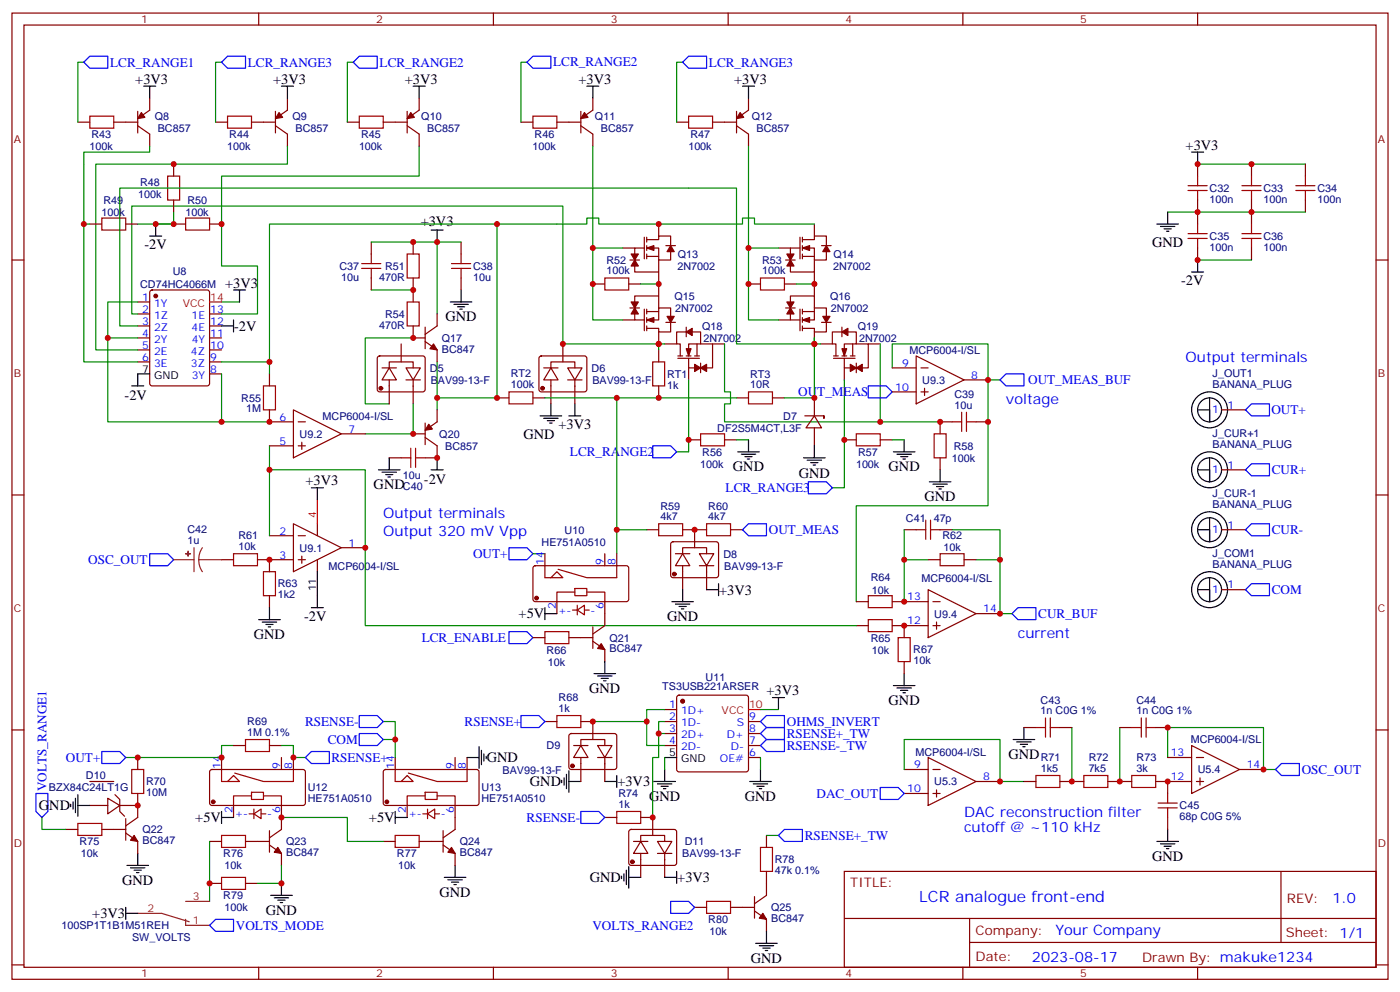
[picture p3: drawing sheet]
<svg xmlns="http://www.w3.org/2000/svg" width="412mm" height="292mm" viewBox="0 0 412 292" stroke-linecap="round" stroke-linejoin="round" font-family="sans-serif">
<g fill="none" stroke="#870000" stroke-width=".35">
<path d="M3.5 3.8h405.4v284.4h-405.4zM7.1 7.4h398.2v277.3h-398.2zM76.2 3.8v3.6M145.3 3.8v3.6M214.5 3.8v3.6M283.6 3.8v3.6M352.8 3.8v3.6M22.9 35.9h3.6M33.5 35.9h7.1M40.6 32.8v6.3M40.6 37l3.5 2.5v3.5M44.1 28.9v3.5l-3.5 2.5"/>
<path d="M63.5 35.9h3.5M74.1 35.9h7M81.1 32.8v6.3M81.1 37l3.6 2.5v3.5M84.7 28.9v3.5l-3.6 2.5M102.3 35.9h3.5M112.9 35.9h7M119.9 32.8v6.3M119.9 37l3.6 2.5v3.5M123.5 28.9v3.5l-3.6 2.5M153.5 35.9h3.5M164 35.9h7.1"/>
<path d="M171.1 32.8v6.3M171.1 37l3.5 2.5v3.5M174.6 28.9v3.5l-3.5 2.5M199.3 35.9h3.5M209.9 35.9h7.1M217 32.8v6.3M217 37l3.5 2.5v3.5M220.5 28.9v3.5l-3.5 2.5M51.2 48.3v3.5M51.2 58.9v3.5M352.8 48.3v3.5M352.8 58.9v7"/>
<path d="M368.7 48.3v3.5M368.7 58.9v7M384.5 48.3v3.5M384.5 58.9v3.5M3.5 76.5h3.6M26.5 65.9h3.5M37 65.9h3.6M51.2 65.9h3.5M61.7 65.9h3.6M109.4 71.2v3.6M121.7 71.2v3.6M135.8 71.2v3.6"/>
<path d="M183.4 73h3.6M185.6 76.5h2.8M189.8 73h-2.8v7h7v-3.5M189.8 69.8v6.4M190.5 70.5h3.5v-1h3.6v2.8M190.5 73h3.5v3.5h3.6v-3.5M190.5 69.8v1.4M190.5 72.3v1.4M190.5 74.8v1.4M190.5 75.5h3.5M194 65.9v3.6M196.1 72.3h2.9"/>
<path d="M229.3 73h3.5M231.4 76.5h2.8M235.7 73h-2.9v7h7.1v-3.5M235.7 69.8v6.4M236.4 70.5h3.5v-1h3.5v2.8M236.4 73h3.5v3.5h3.5v-3.5M236.4 69.8v1.4M236.4 72.3v1.4M236.4 74.8v1.4M236.4 75.5h3.5M239.9 65.9v3.6M242 72.3h2.8"/>
<path d="M352.8 73v3.5M368.7 73v3.5M405.3 76.5h3.6M40.6 99.4h3.5M40.6 88.9h3.5M40.6 92.4h3.5M40.6 95.9h3.5M44.3 85.5l.5-.2h16.2l.7 .5v27.1l-.4 .6-16.5 .1-.6-.5-.1-27.1zM61.7 99.4h3.6M61.7 92.4h3.6M61.7 95.9h3.6M109.4 81.8v3.5"/>
<path d="M121.7 81.8v7.1M121.7 95.9v3.5h3.5M125.2 96.3v6.3M128.8 92.4v3.5l-3.6 2.5M135.8 81.8v3.5M174.6 83.6h3.6M183.4 94.2h3.6M185.2 83.6h3.5M185.6 90.6h2.8M189.8 91v6.3M190.5 94.2h3.5v-3.6h3.6v3.6M190.5 91.7h3.5"/>
<path d="M190.5 91v1.4M190.5 93.5v1.4M190.5 95.9v1.4M194 90.6v-3.5h-7v7.1h2.8M194 80v7.1M194 97.7v3.5M196.1 94.9h2.9M197.6 94.9v2.8h-3.6v-1.1h-3.5M202.1 97.7h-2.8v3.5h1.1v3.5M202.1 96.3v2.8M202.8 97.7h3.6v3.5h-3.6v3.5M220.5 83.6h3.5"/>
<path d="M229.3 94.2h3.5M231.1 83.6h3.5M231.4 90.6h2.8M235.7 91v6.3M236.4 94.2h3.5v-3.6h3.5v3.6M236.4 91.7h3.5M236.4 91v1.4M236.4 93.5v1.4M236.4 95.9v1.4M239.9 90.6v-3.5h-7.1v7.1h2.9M239.9 80v7.1M239.9 97.7v3.5"/>
<path d="M242 94.9h2.8M243.4 94.9v2.8h-3.5v-1.1h-3.5M248 97.7h-2.8v3.5h1v3.5M248 96.3v2.8M248.7 97.7h3.5v3.5h-3.5v3.5M40.6 103h3.5M40.6 106.5h3.5M61.7 103h3.6M61.7 106.5h3.6M61.7 110h3.6M79.4 110v3.6M111.4 104.9l.4-.2h12.7l.5 .2 .2 .5v9.5l-.7 .4h-12.9l-.5-.7v-9.2z"/>
<path d="M114.7 108.3l2.1 3.5h-4.3zM114.7 108.3v-1.8h7v1.8M114.7 111.8v7.1M118.2 101.2v5.3M119.6 108.3h4.2l-2.1 3.5zM121.7 112v6.9M125.2 100.5l3.6 2.5v3.5M146.4 117.1h3.5M157 117.1h3.5M159 104.9l.5-.2h12.7l.5 .2 .2 .5-.1 9.5-.6 .4h-13l-.5-.7v-9.2zM162.3 108.3l2.1 3.5h-4.2zM162.3 108.3v-1.8h7v1.8"/>
<path d="M162.3 111.8v7.1M165.8 101.2v5.3M167.2 108.3h4.2l-2.1 3.5zM169.3 112v6.9M194 103v3.5M194 113.6v3.5M195.8 101.2h3.5M199.7 105.4h6.3M199.7 104.7h1.4M202.1 104.7h1.5M202.8 108.3v3.5M204.6 104.7h1.4"/>
<path d="M205.3 101.2v3.5M206.4 101.2h3.5v7.1h-7.1v-2.9M206.4 106.9v2.8M209.9 101.2h3.5M217 117.1h3.5M227.5 117.1h3.6M239.9 117.1v5.3M241.7 101.2h3.5M245.5 105.4h6.4M245.5 104.7h1.4M248 104.7h1.4M248.7 108.3v3.5"/>
<path d="M250.5 104.7h1.4M251.2 101.2v3.5M252.2 101.2h3.6v7.1h-7.1v-2.9M252.2 106.9v2.8M255.8 101.2h3.5M262.8 108.3h7.1M262.8 115.3h7.1M269.9 104.7l14.1 7.1-14.1 7.1zM271.3 108.3h2.1M271.3 115.3h2.1M272.3 114.3v2.1M284 111.8h7"/>
<path d="M79.4 120.6v3.5h7M79.4 131.2h7M86.4 120.6l14.1 7.1-14.1 7zM87.8 124.1h2.2M87.8 131.2h2.2M88.9 130.1v2.2M100.5 127.7h7.1M114.7 134.7h3.5M121.7 127.7h3.5M125.2 124.5v6.3M125.2 128.7l3.6 2.5v3.5h-3.6M128.8 120.6v3.5l-3.6 2.5"/>
<path d="M202.8 129.4h3.6M213.4 129.4h3.6M237.1 122.4h5.6v.7v-.7M239.9 122.4l2.1 3.5h-4.6zM239.9 125.9v5.3M248.7 129.4h3.5M259.3 129.4h3.5M276.9 134.7v3.6M280.5 124.1h-3.6v3.6M287.5 124.1h3.5M359.8 138.3h7.1M359.8 120.6h7.1"/>
<path d="M3.5 145.7h3.6M79.4 157.7h7M86.4 154.1l14.1 7.1-14.1 7zM87.8 157.7h2.2M93.5 154.1v3.6M190.5 155.9h3.5M197.8 159.6l.5-.2h12.7l.5 .2 .2 .5-.1 9.5-.6 .4-13-.1-.4-.6v-9.2zM201.1 155.9h7M204.6 155.9v5.3M215.2 155.9h3.5M266.3 155.9h3.6M276.9 155.9h3.6"/>
<path d="M359.8 155.9h7.1M405.3 145.7h3.6M65.3 164.7h3.5M75.8 164.7h10.6M79.4 164.7v3.5M79.4 175.3v3.5M87.8 164.7h2.2M88.9 163.7v2.1M93.5 164.7v3.5M100.5 161.2h7.1M157.2 166.7l.5-.2h27.1l.4 .7-.1 9.4-.6 .5-27.1-.1-.4-.6v-9.2zM160.5 162.9v3.6"/>
<path d="M164 177.1v3.5M178.2 162.9v3.6M178.2 177.1v7l-3.6 2.5M181.7 162.9v3.6M201.1 162.9l2.1 3.6h-4.2zM201.1 162.9v-1.7h7v1.7M201.1 166.5v7M206 162.9h4.3l-2.2 3.6zM208.1 166.7v6.8M252.2 177.1h3.6M262.8 177.1h10.6M273.4 173.5l14.1 7.1-14.1 7z"/>
<path d="M273.4 164.7h3.5M274.8 177.1h2.1M284 164.7h3.5M359.8 173.5h7.1M157 187.6h3.5M167.6 187.6h7M174.6 184.5v6.3M174.6 188.7l3.6 2.5v3.5M252.2 184.1h3.6M262.8 184.1h10.6M266.3 184.1v3.5M266.3 194.7v3.5"/>
<path d="M274.8 184.1h2.1M275.9 183.1v2.1M287.5 180.6h7.1M3.5 214.8h3.6M68.8 219.4h3.5M79.4 219.4h3.5M160.5 212.3h3.5M167.8 216.1l.5-.2h12.7l.5 .2 .2 .5-.1 9.4-.6 .4h-13l-.4-.7v-9.1zM171.1 219.4l2.1 3.5h-4.2zM171.1 219.4v-1.8h7.1v1.8M171.1 212.3h3.5v5.3M176 219.4h4.3l-2.1 3.5z"/>
<path d="M195.8 219.4h3.5M195.8 208.8h3.5M195.8 212.3h3.5M195.8 215.9h3.5M199.6 204.8l.4-.2h19.8l.5 .2 .2 .5v21.1l-.2 .5-.5 .3h-19.8l-.5-.3-.2-.5v-21.1zM220.5 219.4h3.5M220.5 212.3h3.5M220.5 215.9h3.5M301.6 214.1h3.6M312.2 214.1h3.5M329.8 214.1h3.6M340.4 214.1h3.6"/>
<path d="M351 219.4l14.1 7-14.1 7.1zM405.3 214.8h3.6M26.5 230h7M26.5 237h5.2M31.7 234.9l3.6 2.1-3.6 2.5zM33.9 233.9l1.4 1.4v3.5l1.4 1.4M35.3 237h5.3M40.6 222.9v3.5M40.6 233.5v7.1l-3.6 2.4M62 226.7l.4-.3 27.1 .1 .5 .7-.1 9.4-.6 .4h-27.1l-.5-.7v-9.1zM65.3 222.9v3.5M68.8 237v3.6"/>
<path d="M82.9 222.9v3.5M82.9 237v7.1l-3.5 2.5M86.4 222.9v3.5M113.1 226.7l.5-.3 27.1 .1 .4 .7-.1 9.4-.6 .4h-27.1l-.4-.7v-9.1zM116.4 222.9v3.5M119.9 237v3.6M134.1 222.9v3.5M134.1 237v7.1l-3.6 2.5M137.6 222.9v3.5M171.1 222.9v7.1M178.2 223.1v6.9M220.5 222.9h3.5"/>
<path d="M266.3 226.4h7.1M266.3 233.5h7.1M273.4 222.9l14.1 7.1-14.1 7zM274.8 226.4h2.1M274.8 233.5h2.1M275.9 232.4v2.2M287.5 230h7.1M301.6 230h3.6M312.2 230h7.1M326.3 230h7.1M340.4 230h10.6M344 222.9h7"/>
<path d="M344 230v3.5M352.4 230h2.1M352.4 222.9h2.1M353.5 228.9v2.1M365.1 226.4h7.1M19.4 244.1h3.5M30 244.1h7M37 245.1l3.6 2.5v3.5M37 240.9v6.4M61.7 247.6h3.6M61.7 260h3.6M72.3 247.6h7.1"/>
<path d="M72.3 260h3.5M79.4 244.4v6.4M79.4 248.7l3.5 2.4v3.6M112.9 247.6h3.5M123.5 247.6h7M130.5 248.7l3.6 2.4v3.6M130.5 244.4v6.4M178.2 240.6h3.5M185.4 244.3l.5-.2h12.7l.5 .2 .2 .5v9.4l-.7 .5-13-.1-.4-.6v-9.2zM188.7 247.6l2.2 3.5h-4.3zM188.7 247.6v-1.7h7.1v1.7M188.7 240.6h3.6v5.3"/>
<path d="M188.7 251.1v7.1M193.7 247.6h4.2l-2.1 3.5zM195.8 251.3v6.9M225.8 256.4v7.1l-3.6 2.5M225.8 245.9v3.5M248.7 256.4h156.6v28.3h-156.6zM344 240.6v3.5M377.3 256.5v20.8M204.6 267h3.5M215.2 267h7M222.2 263.8v6.4M222.2 268.1l3.6 2.4v3.6"/>
<path d="M248.7 270.3h156.5M285.6 277.3h119.6M285.6 270.3v14.1M3.5 284h3.6M76.2 284.7v3.5M145.3 284.7v3.5M214.5 284.7v3.5M283.6 284.7v3.5M352.8 284.7v3.5M405.3 284h3.6"/>
</g>
<g fill="#870000" stroke="#870000" stroke-width=".35">
<path d="M190.5 94.2l2.1-.7v1.4z"/>
<path d="M196.5 93.1h2.1l-1 1.8z"/>
<path d="M185.9 88.9h2.1l-1 1.7z"/>
<path d="M187 90.6l1 1.8h-2.1z"/>
<path d="M236.4 94.2l2.1-.7v1.4z"/>
<path d="M242.4 93.1h2.1l-1.1 1.8z"/>
<path d="M231.8 88.9h2.1l-1.1 1.7z"/>
<path d="M232.8 90.6l1.1 1.8h-2.1z"/>
<path d="M190.5 73l2.1-.7v1.4z"/>
<path d="M197.6 72.3l1 1.7h-2.1z"/>
<path d="M187 76.5l1 1.8h-2.1z"/>
<path d="M185.9 74.8h2.1l-1 1.7z"/>
<path d="M236.4 73l2.1-.7v1.4z"/>
<path d="M243.4 72.3l1.1 1.7h-2.1z"/>
<path d="M232.8 76.5l1.1 1.8h-2.1z"/>
<path d="M231.8 74.8h2.1l-1.1 1.7z"/>
<path d="M172.2 33.1l1 1.4-2.1 .4z"/>
<path d="M218 33.1l1.1 1.4-2.1 .4z"/>
<path d="M126.3 124.8l1.1 1.5-2.2 .3z"/>
<path d="M127.7 101.2l1.1 1.8-2.2-.4z"/>
<path d="M202.1 102.6h1.5l-.8 2.1z"/>
<path d="M202.1 97.7l1.8-1.1v2.1z"/>
<path d="M206.4 108.3l1.7-1.1v2.1z"/>
<path d="M204.6 107.2l1.8 1.1-1.8 1z"/>
<path d="M248 102.6h1.4l-.7 2.1z"/>
<path d="M248 97.7l1.8-1.1v2.1z"/>
<path d="M252.2 108.3l1.8-1.1v2.1z"/>
<path d="M250.5 107.2l1.7 1.1-1.7 1z"/>
<path d="M82.2 33.1l1.1 1.4-2.2 .4z"/>
<path d="M121 33.1l1.1 1.4-2.2 .4z"/>
<path d="M41.6 33.1l1.1 1.4-2.1 .4z"/>
<path d="M177.1 189.4l1.1 1.8-2.2-.4z"/>
<path d="M224.7 268.8l1.1 1.7-2.1-.3z"/>
<path d="M81.8 249.4l1.1 1.7-2.1-.3z"/>
<path d="M133 249.4l1.1 1.7-2.2-.3z"/>
<path d="M39.5 245.9l1.1 1.7-2.1-.3z"/>
<circle cx="112.2" cy="114.3" r=".53"/>
<circle cx="45.9" cy="87.1" r=".53"/>
<circle cx="198.6" cy="168.9" r=".53"/>
<circle cx="158" cy="176" r=".53"/>
<circle cx="62.8" cy="236" r=".53"/>
<circle cx="113.9" cy="236" r=".53"/>
<circle cx="201.1" cy="206.3" r=".53"/>
<circle cx="186.3" cy="253.6" r=".53"/>
<circle cx="168.6" cy="225.4" r=".53"/>
<circle cx="159.8" cy="114.3" r=".53"/>
</g>
<g fill="none" stroke="#a10000" stroke-width=".35">
<path d="M26.5 34.2h7v3.5h-7zM67 34.2h7.1v3.5h-7.1zM105.8 34.2h7.1v3.5h-7.1zM157 34.2h7v3.5h-7zM202.8 34.2h7.1v3.5h-7.1zM49.4 51.8h3.5v7.1h-3.5zM350 54.6h5.6M350 56.1h5.6M352.8 51.8v2.8M352.8 56.1v2.8M365.8 54.6h5.7M365.8 56.1h5.7"/>
<path d="M368.7 51.8v2.8M368.7 56.1v2.8M381.7 54.6h5.6M381.7 56.1h5.6M384.5 51.8v2.8M384.5 56.1v2.8M30 64.2h7v3.5h-7zM54.7 64.2h7v3.5h-7zM106.5 77.6h5.7M106.5 79h5.7M109.4 74.8v2.8M109.4 79v2.8"/>
<path d="M119.9 74.8h3.6v7h-3.6zM133 77.6h5.6M133 79h5.6M135.8 74.8v2.8M135.8 79v2.8M350 68.8h5.6M350 70.2h5.6M352.8 65.9v2.9M352.8 70.2v2.8M365.8 68.8h5.7M365.8 70.2h5.7M368.7 65.9v2.9"/>
<path d="M368.7 70.2v2.8M119.9 88.9h3.6v7h-3.6zM178.2 81.8h7v3.5h-7zM224 81.8h7.1v3.5h-7.1zM77.6 113.6h3.5v7h-3.5zM149.9 115.3h7.1v3.6h-7.1zM192.3 106.5h3.5v7.1h-3.5zM220.5 115.3h7v3.6h-7zM118.2 134.7h2.8M121 131.9v5.6M122.4 131.9v5.6M122.4 134.7h2.8"/>
<path d="M206.4 127.7h7v3.5h-7zM252.2 127.7h7.1v3.5h-7.1zM275.2 127.7h3.5v7h-3.5zM280.5 124.1h2.8M283.3 121.3v5.7M284.7 124.1h2.8M284.7 121.3v5.7M194 154.1h7.1v3.6h-7.1zM208.1 154.1h7.1v3.6h-7.1zM269.9 155.9h2.8M272.7 153.1v5.6M274.1 155.9h2.8"/>
<path d="M274.1 153.1v5.6M68.8 162.9h7v3.6h-7zM77.6 168.2h3.5v7.1h-3.5zM255.8 175.3h7v3.5h-7zM276.9 162.9h7.1v3.6h-7.1zM160.5 185.9h7.1v3.5h-7.1zM255.8 182.4h7v3.5h-7zM264.6 187.6h3.5v7.1h-3.5zM72.3 217.6h7.1v3.6h-7.1zM164 210.6h7.1v3.5h-7.1zM305.2 214.1h2.8M308 211.3v5.6"/>
<path d="M309.4 214.1h2.8M309.4 211.3v5.6M333.4 214.1h2.8M336.2 211.3v5.6M337.6 214.1h2.8M337.6 211.3v5.6M38.8 226.4h3.5v7.1h-3.5zM181.7 238.8h7v3.5h-7zM305.2 228.2h7v3.5h-7zM319.3 228.2h7v3.5h-7zM333.4 228.2h7v3.5h-7zM341.1 237.7h5.7"/>
<path d="M341.1 236.3h5.7M344 233.5v2.8M344 237.7v2.9M22.9 242.3h7.1v3.6h-7.1zM65.3 245.9h7v3.5h-7zM65.3 258.2h7v3.5h-7zM116.4 245.9h7.1v3.5h-7.1zM224 249.4h3.5v7h-3.5zM208.1 265.3h7.1v3.5h-7.1z"/>
</g>
<g fill="none" stroke="#008700" stroke-width=".35">
<path d="M24.7 18.3h-1.8v17.6M65.3 18.3h-1.8v17.6M104.1 18.3h-1.8v17.6M155.2 18.3h-1.7v17.6M201.1 18.3h-1.8v17.6M44.1 43v1.8h-19.4v21.1h1.8M84.7 43v5.3h-56.5v54.7h12.4M123.5 43v8.8h-58.2v26.5h10.5v14.1h-10.5M174.6 43v30M220.5 43v30M352.8 48.3h31.7M24.7 65.9v40.6h15.9"/>
<path d="M40.6 65.9h10.6M51.2 62.4v3.5h-5.3M109.4 71.2h19.4M135.8 71.2h-7v21.2M146.4 65.9h-67v40.6M183.4 73h-8.8v21.2h8.8M229.3 73h-8.8v21.2h8.8M239.9 65.9h-17.7v-1.7h-3.5v1.7h-42.3v-1.7h-3.5v1.7h-26.5v51.2h-17.6M344 62.4h40.5M352.8 76.5h15.9M40.6 99.4h-8.9v24.7h33.6M40.6 88.9h-8.9v10.5"/>
<path d="M40.6 92.4h-1.8v-31.8h127v40.6h28.2M40.6 95.9h-5.3v-40.5h181.7v45.8h22.9M65.3 88.9h5.3M109.4 85.3h12.3M121.7 99.4h-14.1v19.5h7.1M188.7 83.6h5.3M234.6 83.6h5.3M65.3 110v14.1h14.1M65.3 106.5h14.1v3.5M121.7 118.9v8.8h-14.1M128.8 106.5v14.1M160.5 117.1h21.2"/>
<path d="M194 101.2h1.8M194 101.2v1.8M202.8 111.8v21.2h-3.5M213.4 101.2v14.1h1.8v3.6h-1.8v5.2h45.9v-22.9M217 117.1h-35.3v38.8h8.8M241.7 101.2h-1.8v-1.8v17.7h-8.8M248.7 111.8v31.7h-3.5M262.8 108.3v-7.1h28.2v47.6h-38.8v28.3M291 111.8h3.6M79.4 131.2v7.1M217 129.4h3.5M259.3 124.1h17.6"/>
<path d="M262.8 129.4h3.5M79.4 157.7v-19.4h28.2v45.8h144.6M181.7 155.9v7M266.3 155.9v8.8M280.5 155.9h14.1v8.8M157 162.9h3.5M273.4 164.7h-7.1v12.4M287.5 164.7h7.1v15.9h3.5M68.8 219.4h-3.5v3.5h-28.3M82.9 219.4h3.5v3.5h3.6M112.9 212.3h3.5v5.3h-3.5M116.4 217.6v5.3"/>
<path d="M174.6 212.3h15.9M194 215.9v7h-1.7v17.7M195.8 208.8h-5.3v10.6h5.3M195.8 212.3h-1.8v3.6h1.8M224 208.8h5.3M315.7 214.1v15.9M329.8 214.1v15.9M195.8 222.9v3.5M224 222.9v3.5M266.3 226.4v-8.8h28.3v12.4h7M344 222.9v-8.8h28.2v12.3h3.5M12.3 240.6v3.5h7.1"/>
<path d="M61.7 247.6v17.7M82.9 240.6h19.4v7h10.6M82.9 254.7v5.3h-7.1M225.8 245.9h3.5"/>
</g>
<g fill="none" stroke="#000" stroke-width=".35">
<path d="M42.3 25.4h3.6M44.1 25.4v3.5M82.9 25.4h3.5M84.7 25.4v3.5M121.7 25.4h3.5M123.5 25.4v3.5M172.9 25.4h3.5M174.6 25.4v3.5M218.7 25.4h3.5M220.5 25.4v3.5M351 44.8h3.5M352.8 44.8v3.5"/>
<path d="M44.1 69.5h3.5M45.9 65.9v3.6M127 67.7h3.5M128.8 67.7v3.5M340.8 65.9h6.3M341.8 66.6h4.3M342.9 67.3h2.1M343.6 68.1h.7M344 62.4v3.5M352.8 76.5v3.5M65.3 95.9h3.5M68.8 94.2v3.5"/>
<path d="M68.8 85.3h3.5M70.6 85.3v3.6M132.6 88.9h6.4M133.7 89.6h4.2M134.8 90.3h2.1M135.5 91h.7M135.8 85.3v3.6M351 80h3.5M38.8 113.6h3.5M44.1 110h-3.5v3.6M162.3 118.9v3.5M169.3 118.9v3.5"/>
<path d="M356.3 117.1v7v-3.5h-3.5M111.5 138.3h6.3M112.5 139h4.3M113.6 139.7h2.1M114.7 134.7v3.6M127 138.3h3.5M128.8 134.7v3.6M159.1 122.4h6.4M160.2 123.1h4.2M161.2 123.8h2.1M161.9 124.5h.7M167.6 122.4h3.5"/>
<path d="M217.3 133h6.4M218.4 133.7h4.2M219.4 134.4h2.1M220.1 135.1h.7M220.5 129.4v3.6M236.7 134.7h6.4M237.8 135.4h4.2M238.8 136.1h2.1M239.5 136.8h.7M239.9 131.2v3.5M263.2 133h6.3M264.2 133.7h4.3"/>
<path d="M265.3 134.4h2.1M266 135.1h.7M266.3 129.4v3.6M276.9 138.3v3.5M356.3 134.7v7.1v-3.5h-3.5M91.7 143.5h3.5M93.5 143.5v3.6M114.3 140.4h.7M273.8 141.8h6.3M274.8 142.5h4.2M275.9 143.2h2.1M276.6 143.9h.7"/>
<path d="M356.3 152.4v7v-3.5h-3.5M79.4 178.8v3.6M91.7 178.8h3.5M93.5 168.2v10.6M160.5 178.8v3.6M197.9 177.1h6.4M199 177.8h4.2M200 178.5h2.1M200.7 179.2h.7M201.1 173.5v3.6M208.1 173.5h3.6M211.7 171.8v3.5"/>
<path d="M356.3 170v7.1v-3.6h-3.5M76.2 182.4h6.3M77.3 183.1h4.2M78.3 183.8h2.1M79 184.5h.7M160.5 180.6h3.5M175 198.2h6.3M176 198.9h4.3M177.1 199.6h2.1M178.2 194.7v3.5M266.3 198.2v3.6M141.1 219.7v6.4"/>
<path d="M177.8 200.3h.7M227.5 205.3h3.6M229.3 205.3v3.5M263.2 201.8h6.3M264.2 202.5h4.3M265.3 203.2h2.1M266 203.9h.7M298.4 217.6h6.4M299.5 218.3h4.2M300.6 219h2.1M301.3 219.7h.7M301.6 214.1v3.5"/>
<path d="M20.8 236.7v.7M21.5 236v2.1M22.2 234.9v4.2M22.9 237h3.6M22.9 233.9v6.3M65.3 238.8v3.5M116.4 238.8v3.5M137.6 222.9h3.5M141.8 220.8v4.2M142.5 221.9v2.1M143.2 222.6v.7M165.5 229.6v.7"/>
<path d="M166.2 228.9v2.1M166.9 227.9v4.2M167.6 230h3.5M167.6 226.8v6.4M178.2 230h3.5M181.7 228.2v3.5M192.6 230h6.4M193.7 230.7h4.2M194.7 231.4h2.1M195.4 232.1h.7M195.8 222.9h3.5M195.8 226.4v3.6"/>
<path d="M220.8 230h6.4M221.9 230.7h4.2M223 231.4h2.1M223.7 232.1h.7M224 226.4v3.6M37.4 254.7h6.3M38.5 255.4h4.2M39.5 256.1h2.1M40.2 256.8h.7M40.6 251.1v3.6M65.3 240.6h3.5M82.9 260v3.5"/>
<path d="M116.4 240.6h3.5M130.9 258.2h6.3M131.9 258.9h4.3M133 259.6h2.1M134.1 254.7v3.5M183.1 257.8v.8M183.8 257.1v2.2M184.5 256.1v4.2M185.2 258.2h3.5M185.2 255v6.4M195.8 258.2h3.5M199.3 256.4v3.6"/>
<path d="M340.8 247.6h6.3M341.8 248.3h4.3M342.9 249h2.1M343.6 249.7h.7M344 244.1v3.5M37 268.8h3.6M37 267v3.5M79.7 263.5h6.4M80.8 264.2h4.2M81.8 264.9h2.2M82.5 265.6h.8M133.7 260.3h.7"/>
<path d="M222.6 277.6h6.4M223.7 278.3h4.2M224.7 279h2.1M225.4 279.7h.7M225.8 274.1v3.5"/>
<circle cx="356.3" cy="120.6" r="3.5"/>
<circle cx="356.3" cy="138.3" r="3.5"/>
<circle cx="356.3" cy="120.6" r="5.3"/>
<circle cx="356.3" cy="138.3" r="5.3"/>
<circle cx="356.3" cy="155.9" r="3.5"/>
<circle cx="356.3" cy="155.9" r="5.3"/>
<circle cx="356.3" cy="173.5" r="3.5"/>
<circle cx="356.3" cy="173.5" r="5.3"/>
</g>
<path d="M112.5 108.3h4.3M119.6 111.8h4.2M160.2 108.3h4.2M167.2 111.8h4.2M199 162.9h4.2M206 166.5h4.3M169 219.4h4.2M176 222.9h4.3M186.6 247.6h4.3M193.7 251.1h4.2" fill="none" stroke="#800000" stroke-width=".35"/>
<path d="M61.7 88.9h3.6M93.5 147.1v7M220.5 208.8h3.5" fill="none" stroke="#f00" stroke-width=".35"/>
<g fill="none" stroke="#00f" stroke-width=".35">
<path d="M26.5 16.5h5.2v3.6h-5.2l-1.8-1.8zM67 16.5h5.3v3.6h-5.3l-1.7-1.8zM105.8 16.5h5.3v3.6h-5.3l-1.7-1.8zM157 16.5h5.3v3.6h-5.3l-1.8-1.8zM202.8 16.5h5.3v3.6h-5.3l-1.7-1.8zM255.8 113.6h5.3l1.7 1.7-1.7 1.8h-5.3zM294.6 111.8l1.7-1.8h5.3v3.6h-5.3zM192.3 131.2h5.3l1.7 1.8-1.7 1.7h-5.3zM366.9 120.6l1.8-1.7h5.2v3.5h-5.2zM366.9 138.3l1.8-1.8h5.2v3.5h-5.2zM218.7 155.9l1.8-1.8h5.3v3.6h-5.3zM238.1 141.8h5.3l1.8 1.7-1.8 1.8h-5.3z"/>
<path d="M366.9 155.9l1.8-1.8h5.2v3.6h-5.2zM44.1 162.9h5.3l1.8 1.8-1.8 1.8h-5.3zM149.9 161.2h5.3l1.8 1.7-1.8 1.8h-5.3zM366.9 173.5l1.8-1.7h5.2v3.5h-5.2zM149.9 185.9h5.3l1.8 1.7-1.8 1.8h-5.3zM298.1 180.6l1.8-1.8h5.3v3.6h-5.3zM105.8 210.6h5.3l1.8 1.7-1.8 1.8h-5.3zM105.8 215.9h5.3l1.8 1.7-1.8 1.8h-5.3zM153.5 210.6h5.2l1.8 1.7-1.8 1.8h-5.2zM224 212.3l1.8-1.7h5.3v3.5h-5.3zM224 215.9l1.8-1.8h5.3v3.5h-5.3zM224 219.4l1.8-1.8h5.3v3.6h-5.3z"/>
<path d="M10.6 233.5h3.5v5.3l-1.8 1.8-1.7-1.8zM30 221.2h5.3l1.7 1.7-1.7 1.8h-5.3zM90 222.9l1.7-1.7h5.3v3.5h-5.3zM171.1 238.8h5.3l1.8 1.8-1.8 1.7h-5.3zM259.3 231.7h5.3l1.7 1.8-1.7 1.8h-5.3zM377.5 224.7h5.3v3.5h-5.3l-1.8-1.8zM231.1 244.1h5.3v3.5h-5.3l-1.8-1.7zM61.7 272.3l1.8-1.8h5.3v3.6h-5.3zM197.6 265.3h5.2l1.8 1.7-1.8 1.8h-5.2z"/>
</g>
<path d="M51.2 164.7h5.9M57.1 161.2v7M58.6 164.7l.2 1.9 .8 1.6M58.6 164.7h6.7M59.6 161.2l-.8 1.7-.2 1.8M40.6 268.8h7l8.1 2.5M54.7 270.5v1.8h7M54.7 265.3h7" fill="none" stroke="#8c2424" stroke-width=".35"/>
<g fill="#8c2424" stroke="#8c2424" stroke-width=".35">
<path d="M55.4 162.2v1.5z"/>
<path d="M54.7 162.9l1.4 .1z"/>
</g>
<g fill="none" stroke="#900" stroke-width=".35">
<path d="M160.5 166.5v3.5h5.3l-1.8-1.8-1.7 1.8M168.6 179.5h1.4M169.3 174.2h-5.3v2.9M169.3 173.2h3.6v2.1h-3.6zM170 179.5l2.2-1.4v2.8zM170 178.1v2.8M172.2 179.5h1.4M172.9 174.2h5.3v2.9M181.7 166.5v3.5h-8.8l-8.5-2.5M65.3 226.4v3.6h5.3l-1.8-1.8-1.8 1.8M73.4 239.5h1.4M74.1 234.2h-5.3v2.8"/>
<path d="M74.1 233.2h3.5v2.1h-3.5zM74.8 239.5l2.1-1.4v2.8zM74.8 238.1v2.8M76.9 239.5h1.4M77.6 234.2h5.3v2.8M86.4 226.4v3.6h-8.8l-8.5-2.5M116.4 226.4v3.6h5.3l-1.8-1.8-1.7 1.8M124.5 239.5h1.4M125.2 234.2h-5.3v2.8M125.2 233.2h3.6v2.1h-3.6zM125.9 239.5l2.2-1.4v2.8zM125.9 238.1v2.8"/>
<path d="M128.1 239.5h1.4M128.8 234.2h5.3v2.8M137.6 226.4v3.6h-8.8l-8.5-2.5"/>
</g>
<g fill="#c00">
<circle cx="239.9" cy="83.6" r=".88"/>
<circle cx="220.5" cy="83.6" r=".88"/>
<circle cx="194" cy="83.6" r=".88"/>
<circle cx="174.6" cy="83.6" r=".88"/>
<circle cx="220.5" cy="73" r=".88"/>
<circle cx="174.6" cy="73" r=".88"/>
<circle cx="194" cy="65.9" r=".88"/>
<circle cx="121.7" cy="99.4" r=".88"/>
<circle cx="121.7" cy="127.7" r=".88"/>
<circle cx="121.7" cy="85.3" r=".88"/>
<circle cx="194" cy="101.2" r=".88"/>
<circle cx="291" cy="111.8" r=".88"/>
<circle cx="259.3" cy="124.1" r=".88"/>
<circle cx="276.9" cy="124.1" r=".88"/>
<circle cx="65.3" cy="124.1" r=".88"/>
<circle cx="65.3" cy="65.9" r=".88"/>
<circle cx="51.2" cy="65.9" r=".88"/>
<circle cx="204.6" cy="155.9" r=".88"/>
<circle cx="291" cy="124.1" r=".88"/>
<circle cx="266.3" cy="164.7" r=".88"/>
<circle cx="294.6" cy="164.7" r=".88"/>
<circle cx="79.4" cy="138.3" r=".88"/>
<circle cx="128.8" cy="71.2" r=".88"/>
<circle cx="107.6" cy="161.2" r=".88"/>
<circle cx="79.4" cy="164.7" r=".88"/>
<circle cx="202.8" cy="129.4" r=".88"/>
<circle cx="248.7" cy="129.4" r=".88"/>
<circle cx="294.6" cy="230" r=".88"/>
<circle cx="372.2" cy="226.4" r=".88"/>
<circle cx="344" cy="230" r=".88"/>
<circle cx="329.8" cy="230" r=".88"/>
<circle cx="315.7" cy="230" r=".88"/>
<circle cx="352.8" cy="62.4" r=".88"/>
<circle cx="352.8" cy="76.5" r=".88"/>
<circle cx="368.7" cy="62.4" r=".88"/>
<circle cx="352.8" cy="48.3" r=".88"/>
<circle cx="31.8" cy="99.4" r=".88"/>
<circle cx="128.8" cy="117.1" r=".88"/>
<circle cx="51.2" cy="48.3" r=".88"/>
<circle cx="45.9" cy="65.9" r=".88"/>
<circle cx="24.7" cy="65.9" r=".88"/>
<circle cx="79.4" cy="106.5" r=".88"/>
<circle cx="146.4" cy="65.9" r=".88"/>
<circle cx="121.7" cy="71.2" r=".88"/>
<circle cx="79.4" cy="124.1" r=".88"/>
<circle cx="266.3" cy="184.1" r=".88"/>
<circle cx="266.3" cy="177.1" r=".88"/>
<circle cx="294.6" cy="180.6" r=".88"/>
<circle cx="146.4" cy="117.1" r=".88"/>
<circle cx="128.8" cy="134.7" r=".88"/>
<circle cx="181.7" cy="155.9" r=".88"/>
<circle cx="82.9" cy="240.6" r=".88"/>
<circle cx="40.6" cy="222.9" r=".88"/>
<circle cx="65.3" cy="222.9" r=".88"/>
<circle cx="86.4" cy="222.9" r=".88"/>
<circle cx="344" cy="214.1" r=".88"/>
<circle cx="368.7" cy="48.3" r=".88"/>
<circle cx="192.3" cy="240.6" r=".88"/>
<circle cx="194" cy="215.9" r=".88"/>
<circle cx="174.6" cy="212.3" r=".88"/>
<circle cx="190.5" cy="212.3" r=".88"/>
<circle cx="40.6" cy="237" r=".88"/>
<circle cx="194" cy="117.1" r=".88"/>
<circle cx="239.9" cy="101.2" r=".88"/>
<circle cx="165.8" cy="101.2" r=".88"/>
<circle cx="181.7" cy="117.1" r=".88"/>
<circle cx="239.9" cy="117.1" r=".88"/>
<circle cx="116.4" cy="217.6" r=".88"/>
<circle cx="61.7" cy="260" r=".88"/>
<circle cx="82.9" cy="260" r=".88"/>
</g>
<text font-size="4.6" fill="#00f" x="270.8" y="265.5">LCR analogue front-end</text>
<g font-size="4.2">
<text x="39.9" y="24.7">+3V3</text>
<text x="80.4" y="24.7">+3V3</text>
<text x="119.2" y="24.7">+3V3</text>
<text x="170.4" y="24.7">+3V3</text>
<text x="216.3" y="24.7">+3V3</text>
<text x="349.2" y="44.1">+3V3</text>
<text x="123.9" y="66.6">+3V3</text>
<text x="42.6" y="73.4">-2V</text>
<text x="339.4" y="72.7">GND</text>
<text x="347.9" y="83.9">-2V</text>
<text x="66.3" y="84.6">+3V3</text>
<text x="131.2" y="94.5">GND</text>
<text x="69" y="97.3">-2V</text>
<text x="36.7" y="117.6">-2V</text>
<text x="154.2" y="129.1">GND</text>
<text x="164.5" y="126.4">+3V3</text>
<text x="90" y="142.8">+3V3</text>
<text x="110.1" y="143.9">GND</text>
<text x="124.9" y="142.3">-2V</text>
<text x="215.9" y="138.6">GND</text>
<text x="235.3" y="140.8">GND</text>
<text x="261.8" y="138.6">GND</text>
<text x="272.3" y="147.4">GND</text>
<text x="211.8" y="175">+3V3</text>
<text x="89.6" y="182.9">-2V</text>
<text x="152.8" y="182">+5V</text>
<text x="196.5" y="182.7">GND</text>
<text x="74.8" y="188">GND</text>
<text x="173.6" y="203.9">GND</text>
<text x="225.8" y="204.6">+3V3</text>
<text x="261.8" y="207.4">GND</text>
<text x="143.4" y="224.4">GND</text>
<text x="297" y="223.3">GND</text>
<text x="156.1" y="231.4">GND</text>
<text x="181.9" y="231.4">+3V3</text>
<text x="11.5" y="238.5">GND</text>
<text x="191.2" y="235.6">GND</text>
<text x="219.4" y="235.6">GND</text>
<text x="57.5" y="242">+5V</text>
<text x="108.7" y="242">+5V</text>
<text x="339.4" y="253.3">GND</text>
<text x="36" y="260.3">GND</text>
<text x="129.5" y="263.8">GND</text>
<text x="173.7" y="259.6">GND</text>
<text x="199.5" y="259.6">+3V3</text>
<text x="78.3" y="269.1">GND</text>
<text x="27.2" y="270.2">+3V3</text>
<text x="221.2" y="283.2">GND</text>
</g>
<g font-size="4.2" fill="#00f">
<text x="349.2" y="106.5">Output terminals</text>
<text x="296.3" y="118.9">voltage</text>
<text x="112.9" y="152.4">Output terminals</text>
<text x="112.9" y="157.7">Output 320 mV Vpp</text>
<text x="299.9" y="187.6">current</text>
<text x="284" y="240.6">DAC reconstruction filter</text>
<text x="284" y="244.8">cutoff @ ~110 kHz</text>
<text x="392.5" y="265.7">1.0</text>
<text x="310.9" y="275.3">Your Company</text>
<text x="304" y="283.1">2023-08-17</text>
</g>
<g font-size="3.9" fill="#00f">
<text x="32.5" y="19.6">LCR_RANGE1</text>
<text x="73" y="19.6">LCR_RANGE3</text>
<text x="111.8" y="19.6">LCR_RANGE2</text>
<text x="163" y="19.6">LCR_RANGE2</text>
<text x="208.8" y="19.6">LCR_RANGE3</text>
<text x="302.9" y="113.1">OUT_MEAS_BUF</text>
<text x="235.1" y="116.6">OUT_MEAS</text>
<text x="374.5" y="121.9">OUT+</text>
<text x="167.9" y="134.2">LCR_RANGE2</text>
<text x="374.6" y="139.5">CUR+</text>
<text x="213.8" y="144.8">LCR_RANGE3</text>
<text x="226.5" y="157.1">OUT_MEAS</text>
<text x="374.6" y="157.2">CUR-</text>
<text x="26" y="166">OSC_OUT</text>
<text x="139.4" y="164.2">OUT+</text>
<text x="374.6" y="174.8">COM</text>
<text x="305.9" y="181.8">CUR_BUF</text>
<text x="124.3" y="188.9">LCR_ENABLE</text>
<text x="89.9" y="213.6">RSENSE-</text>
<text x="136.9" y="213.5">RSENSE+</text>
<text x="231.8" y="213.6">OHMS_INVERT</text>
<text x="96.6" y="219">COM</text>
<text x="231.8" y="220.7">RSENSE-_TW</text>
<text x="231.8" y="217.2">RSENSE+_TW</text>
<text x="19.4" y="224.2">OUT+</text>
<text x="97.6" y="224.3">RSENSE+</text>
<text x="383.5" y="227.7">OSC_OUT</text>
<text x="13.7" y="232.8" transform="rotate(-90 13.7 232.8)">VOLTS_RANGE1</text>
<text x="240.5" y="234.8">DAC_OUT</text>
<text x="155.1" y="241.8">RSENSE-</text>
<text x="237.1" y="247.1">RSENSE+_TW</text>
<text x="69.5" y="273.6">VOLTS_MODE</text>
<text x="174.5" y="273.6">VOLTS_RANGE2</text>
</g>
<g font-size="3.9" fill="#800">
<text x="250.5" y="261">TITLE:</text>
<text x="379.1" y="265.7">REV:</text>
<text x="287.4" y="275.2">Company:</text>
<text x="378.7" y="275.8">Sheet: 1/1</text>
<text x="287.4" y="282.9">Date:</text>
<text x="336.4" y="283">Drawn By: makuke1234</text>
</g>
<g font-size="3.2" fill="#800">
<text x="41.6" y="6.8">1</text>
<text x="110.8" y="6.8">2</text>
<text x="179.9" y="6.8">3</text>
<text x="249.1" y="6.8">4</text>
<text x="318.2" y="6.8">5</text>
<text x="4.1" y="41.9">A</text>
<text x="405.9" y="41.9">A</text>
<text x="4.1" y="111.1">B</text>
<text x="405.9" y="111.1">B</text>
<text x="4.1" y="180.2">C</text>
<text x="405.9" y="180.2">C</text>
<text x="4.1" y="249.4">D</text>
<text x="405.9" y="249.4">D</text>
<text x="41.6" y="287.7">1</text>
<text x="110.8" y="287.7">2</text>
<text x="179.9" y="287.7">3</text>
<text x="249.1" y="287.7">4</text>
<text x="318.2" y="287.7">5</text>
</g>
<g font-size="3.2" fill="#000080">
<text x="45.6" y="35.3">Q8</text>
<text x="86.2" y="35.3">Q9</text>
<text x="124.1" y="35.3">Q10</text>
<text x="175.3" y="35.3">Q11</text>
<text x="221.5" y="35.3">Q12</text>
<text x="27" y="40.6">R43</text>
<text x="46.5" y="38.8">BC857</text>
<text x="67.5" y="40.6">R44</text>
<text x="87.1" y="38.8">BC857</text>
<text x="106.3" y="40.6">R45</text>
<text x="125.9" y="38.8">BC857</text>
<text x="157.5" y="40.6">R46</text>
<text x="177" y="38.8">BC857</text>
<text x="203.4" y="40.6">R47</text>
<text x="222.9" y="38.8">BC857</text>
<text x="26.4" y="44.2">100k</text>
<text x="66.9" y="44.2">100k</text>
<text x="105.8" y="44.2">100k</text>
<text x="156.9" y="44.2">100k</text>
<text x="202.8" y="44.2">100k</text>
<text x="30.5" y="59.9">R49</text>
<text x="40.7" y="58.3">100k</text>
<text x="41.3" y="54.7">R48</text>
<text x="55.2" y="59.9">R50</text>
<text x="356.3" y="59.7">100n</text>
<text x="356.3" y="56.5">C32</text>
<text x="372.2" y="59.7">100n</text>
<text x="372.2" y="56.5">C33</text>
<text x="388.1" y="59.7">100n</text>
<text x="388.1" y="56.5">C34</text>
<text x="29.9" y="63.6">100k</text>
<text x="54.6" y="63.6">100k</text>
<text x="356.3" y="70.6">C35</text>
<text x="372.2" y="70.6">C36</text>
<text x="178.7" y="77.5">R52</text>
<text x="199.7" y="75.9">Q13</text>
<text x="224.5" y="77.5">R53</text>
<text x="245.5" y="75.9">Q14</text>
<text x="356.3" y="73.8">100n</text>
<text x="372.2" y="73.8">100n</text>
<text x="50.9" y="81">U8</text>
<text x="100" y="79.4">C37</text>
<text x="100.5" y="82.6">10u</text>
<text x="111.7" y="82.6">470R</text>
<text x="113.4" y="79.5">R51</text>
<text x="139.3" y="82.6">10u</text>
<text x="139.3" y="79.4">C38</text>
<text x="178.7" y="80.8">100k</text>
<text x="199.5" y="79.4">2N7002</text>
<text x="224.5" y="80.8">100k</text>
<text x="245.4" y="79.4">2N7002</text>
<text x="41.3" y="84.7">CD74HC4066M</text>
<text x="198.7" y="88.3">Q15</text>
<text x="244.5" y="88.3">Q16</text>
<text x="113.4" y="93.6">R54</text>
<text x="198.8" y="91.8">2N7002</text>
<text x="244.7" y="91.8">2N7002</text>
<text x="111.7" y="96.7">470R</text>
<text x="130.2" y="100.6">Q17</text>
<text x="206.8" y="97.1">Q18</text>
<text x="207.2" y="100.6">2N7002</text>
<text x="252.7" y="97.1">Q19</text>
<text x="253.1" y="100.6">2N7002</text>
<text x="130.2" y="103.7">BC847</text>
<text x="267.9" y="104.2">MCP6004-I/SL</text>
<text x="126.7" y="109.4">D5</text>
<text x="126.9" y="112.9">BAV99-13-F</text>
<text x="150.4" y="111.1">RT2</text>
<text x="174.3" y="109.4">D6</text>
<text x="174.5" y="112.9">BAV99-13-F</text>
<text x="196.5" y="111.1">RT1</text>
<text x="220.9" y="111.1">RT3</text>
<text x="271.7" y="112.9">U9.3</text>
<text x="357.2" y="111.1">J_OUT1</text>
<text x="71.1" y="118.3">R55</text>
<text x="150.4" y="114.3">100k</text>
<text x="196.5" y="114.3">1k</text>
<text x="220.9" y="114.3">10R</text>
<text x="281.2" y="117.1">C39</text>
<text x="357.2" y="114.3">BANANA_PLUG</text>
<text x="72.5" y="121.4">1M</text>
<text x="95" y="123.5">MCP6004-I/SL</text>
<text x="230.7" y="123.5">D7</text>
<text x="281.2" y="120.3">10u</text>
<text x="88.2" y="128.8">U9.2</text>
<text x="129.4" y="128.8">Q20</text>
<text x="211.3" y="127">DF2S5M4CT,L3F</text>
<text x="357.2" y="131.9">BANANA_PLUG</text>
<text x="357.2" y="128.7">J_CUR+1</text>
<text x="131.1" y="132.3">BC857</text>
<text x="206.3" y="137.7">100k</text>
<text x="206.9" y="134.1">R56</text>
<text x="252.2" y="137.7">100k</text>
<text x="252.7" y="134.1">R57</text>
<text x="280.4" y="135.9">100k</text>
<text x="281" y="132.4">R58</text>
<text x="118.7" y="141.1">10u</text>
<text x="118.7" y="144.3">C40</text>
<text x="194.5" y="149.9">R59</text>
<text x="208.6" y="149.9">R60</text>
<text x="357.2" y="149.5">BANANA_PLUG</text>
<text x="357.2" y="146.4">J_CUR-1</text>
<text x="194.5" y="153.1">4k7</text>
<text x="208.6" y="153.1">4k7</text>
<text x="266.9" y="153.5">C41</text>
<text x="275" y="153.5">47p</text>
<text x="55.2" y="160.1">1u</text>
<text x="55.2" y="157">C42</text>
<text x="70.2" y="161.9">10k</text>
<text x="70.2" y="158.7">R61</text>
<text x="159.5" y="160.6">HE751A0510</text>
<text x="166.3" y="157.1">U10</text>
<text x="277.6" y="158.7">R62</text>
<text x="88.2" y="162.3">U9.1</text>
<text x="96.8" y="167.7">MCP6004-I/SL</text>
<text x="213.1" y="164.1">D8</text>
<text x="213.3" y="167.6">BAV99-13-F</text>
<text x="278" y="162.3">10k</text>
<text x="357.2" y="167.2">BANANA_PLUG</text>
<text x="357.2" y="164">J_COM1</text>
<text x="81.8" y="172.9">R63</text>
<text x="256.5" y="171.1">R64</text>
<text x="271.4" y="171.2">MCP6004-I/SL</text>
<text x="81.8" y="176.1">1k2</text>
<text x="256.8" y="174.7">10k</text>
<text x="275.2" y="181.7">U9.4</text>
<text x="179.6" y="191.9">BC847</text>
<text x="179.6" y="188.8">Q21</text>
<text x="256.5" y="188.8">R65</text>
<text x="161" y="192.3">R66</text>
<text x="161.3" y="195.9">10k</text>
<text x="256.8" y="192.3">10k</text>
<text x="269" y="192.3">R67</text>
<text x="269" y="195.5">10k</text>
<text x="195.1" y="202.9">TS3USB221ARSER</text>
<text x="207.9" y="200.4">U11</text>
<text x="164.5" y="209.5">1k</text>
<text x="164.5" y="206.4">R68</text>
<text x="306.5" y="207.1">C43</text>
<text x="334.8" y="207.1">C44</text>
<text x="72.8" y="213.4">R69</text>
<text x="306.5" y="210.2">1n C0G 1%</text>
<text x="334.8" y="210.2">1n C0G 1%</text>
<text x="72.8" y="216.6">1M 0.1%</text>
<text x="161" y="220.5">D9</text>
<text x="350.7" y="218.7">MCP6004-I/SL</text>
<text x="148" y="227.7">BAV99-13-F</text>
<text x="269.7" y="222.3">MCP6004-I/SL</text>
<text x="306.6" y="227.2">1k5</text>
<text x="306.6" y="224">R71</text>
<text x="320.7" y="227.2">7k5</text>
<text x="320.7" y="224">R72</text>
<text x="334.8" y="227.2">3k</text>
<text x="334.8" y="224">R73</text>
<text x="352.8" y="227.6">U5.4</text>
<text x="14.4" y="232.9">BZX84C24LT1G</text>
<text x="25.3" y="229.4">D10</text>
<text x="43" y="231.2">R70</text>
<text x="90.7" y="232.8">U12</text>
<text x="141.8" y="232.8">U13</text>
<text x="275.2" y="231.1">U5.3</text>
<text x="43" y="234.3">10M</text>
<text x="90.7" y="236">HE751A0510</text>
<text x="141.8" y="236">HE751A0510</text>
<text x="182.2" y="237.7">1k</text>
<text x="182.2" y="234.6">R74</text>
<text x="347.5" y="238.2">C45</text>
<text x="42" y="245.3">Q22</text>
<text x="347.5" y="241.3">68p C0G 5%</text>
<text x="23.4" y="248.7">R75</text>
<text x="42" y="248.4">BC847</text>
<text x="84.3" y="251.9">BC847</text>
<text x="84.3" y="248.8">Q23</text>
<text x="135.5" y="251.9">BC847</text>
<text x="135.5" y="248.8">Q24</text>
<text x="201.7" y="248.8">D11</text>
<text x="23.8" y="252.3">10k</text>
<text x="65.8" y="252.3">R76</text>
<text x="66.1" y="255.8">10k</text>
<text x="116.9" y="252.3">R77</text>
<text x="117.3" y="255.8">10k</text>
<text x="201" y="252.3">BAV99-13-F</text>
<text x="228.2" y="257.2">47k 0.1%</text>
<text x="228.2" y="254.1">R78</text>
<text x="65.8" y="264.6">R79</text>
<text x="66.1" y="268.1">100k</text>
<text x="227.2" y="268.2">Q25</text>
<text x="18.1" y="273.5">100SP1T1B1M51REH</text>
<text x="208.6" y="271.7">R80</text>
<text x="209" y="275.2">10k</text>
<text x="227.2" y="271.3">BC847</text>
<text x="38.9" y="277">SW_VOLTS</text>
</g>
<g font-size="3.2" fill="#00f">
<text x="41.9" y="88.5">1</text>
<text x="41.9" y="92">2</text>
<text x="41.9" y="95.6">3</text>
<text x="45.4" y="90.3">1Y</text>
<text x="45.4" y="93.8">1Z</text>
<text x="56.4" y="93.8">1E</text>
<text x="61.9" y="95.6">12</text>
<text x="61.9" y="92">13</text>
<text x="41.9" y="99.1">4</text>
<text x="45.4" y="97.3">2Z</text>
<text x="45.4" y="100.9">2Y</text>
<text x="56.4" y="97.3">4E</text>
<text x="56.5" y="100.9">4Y</text>
<text x="61.9" y="99.1">11</text>
<text x="41.9" y="102.6">5</text>
<text x="41.9" y="106.2">6</text>
<text x="45.4" y="104.4">2E</text>
<text x="45.4" y="107.9">3E</text>
<text x="56.2" y="107.9">3Z</text>
<text x="56.2" y="104.4">4Z</text>
<text x="61.9" y="106.2">9</text>
<text x="61.9" y="102.6">10</text>
<text x="265.7" y="107.9">9</text>
<text x="56.5" y="111.4">3Y</text>
<text x="61.9" y="109.7">8</text>
<text x="286.1" y="111.4">8</text>
<text x="263.7" y="115">10</text>
<text x="82.3" y="123.8">6</text>
<text x="357.1" y="121.7">1</text>
<text x="361.6" y="120.3">1</text>
<text x="82.3" y="130.8">5</text>
<text x="102.7" y="127.3">7</text>
<text x="361.6" y="137.9">1</text>
<text x="357.1" y="139.3">1</text>
<text x="361.6" y="155.5">1</text>
<text x="82.3" y="157.3">2</text>
<text x="102.7" y="160.8">1</text>
<text x="357.1" y="157">1</text>
<text x="82.3" y="164.4">3</text>
<text x="160.2" y="166.3" transform="rotate(-90 160.2 166.3)">14</text>
<text x="177.8" y="166.3" transform="rotate(-90 177.8 166.3)">9</text>
<text x="181.3" y="166.3" transform="rotate(-90 181.3 166.3)">8</text>
<text x="361.6" y="173.2">1</text>
<text x="163.7" y="179.2" transform="rotate(-90 163.7 179.2)">2</text>
<text x="177.8" y="179.2" transform="rotate(-90 177.8 179.2)">6</text>
<text x="267.3" y="176.7">13</text>
<text x="357.1" y="174.6">1</text>
<text x="164.4" y="180.6">+-</text>
<text x="173.9" y="180.6">-</text>
<text x="267.3" y="183.8">12</text>
<text x="289.6" y="180.2">14</text>
<text x="197.1" y="208.5">1</text>
<text x="197.1" y="212">2</text>
<text x="197.1" y="215.5">3</text>
<text x="200.6" y="210.2">1D+</text>
<text x="200.6" y="213.7">1D-</text>
<text x="217" y="213.7">S</text>
<text x="220.7" y="215.5">8</text>
<text x="220.7" y="212">9</text>
<text x="197.1" y="219">4</text>
<text x="200.6" y="217.3">2D+</text>
<text x="200.6" y="220.8">2D-</text>
<text x="214.1" y="217.3">D+</text>
<text x="215.3" y="220.8">D-</text>
<text x="220.7" y="219">7</text>
<text x="64.9" y="226.3" transform="rotate(-90 64.9 226.3)">14</text>
<text x="82.5" y="226.3" transform="rotate(-90 82.5 226.3)">9</text>
<text x="86.1" y="226.3" transform="rotate(-90 86.1 226.3)">8</text>
<text x="116.1" y="226.3" transform="rotate(-90 116.1 226.3)">14</text>
<text x="133.7" y="226.3" transform="rotate(-90 133.7 226.3)">9</text>
<text x="137.2" y="226.3" transform="rotate(-90 137.2 226.3)">8</text>
<text x="212.1" y="224.3">OE#</text>
<text x="220.7" y="222.6">6</text>
<text x="269.3" y="226.1">9</text>
<text x="344.9" y="222.6">13</text>
<text x="367.2" y="226.1">14</text>
<text x="267.3" y="233.2">10</text>
<text x="289.6" y="229.6">8</text>
<text x="344.9" y="229.6">12</text>
<text x="68.4" y="239.2" transform="rotate(-90 68.4 239.2)">2</text>
<text x="82.5" y="239.2" transform="rotate(-90 82.5 239.2)">6</text>
<text x="119.6" y="239.2" transform="rotate(-90 119.6 239.2)">2</text>
<text x="133.7" y="239.2" transform="rotate(-90 133.7 239.2)">6</text>
<text x="69.1" y="240.6">+-</text>
<text x="78.7" y="240.6">-</text>
<text x="120.3" y="240.6">+-</text>
<text x="129.8" y="240.6">-</text>
</g>
<g font-size="3.2" fill="#f00">
<text x="61.9" y="88.5">14</text>
<text x="53.8" y="90.3">VCC</text>
<text x="93.1" y="152.4" transform="rotate(-90 93.1 152.4)">4</text>
<text x="220.7" y="208.5">10</text>
<text x="212.6" y="210.2">VCC</text>
</g>
<g font-size="3.2">
<text x="41.9" y="109.7">7</text>
<text x="45.4" y="111.4">GND</text>
<text x="93.1" y="174" transform="rotate(-90 93.1 174)">11</text>
<text x="197.1" y="222.6">5</text>
<text x="200.6" y="224.3">GND</text>
</g>
<g font-size="3.2" fill="#8d2323">
<text x="43.5" y="268.4">2</text>
<text x="56.8" y="264.9">3</text>
<text x="56.8" y="272">1</text>
</g>
</svg>
